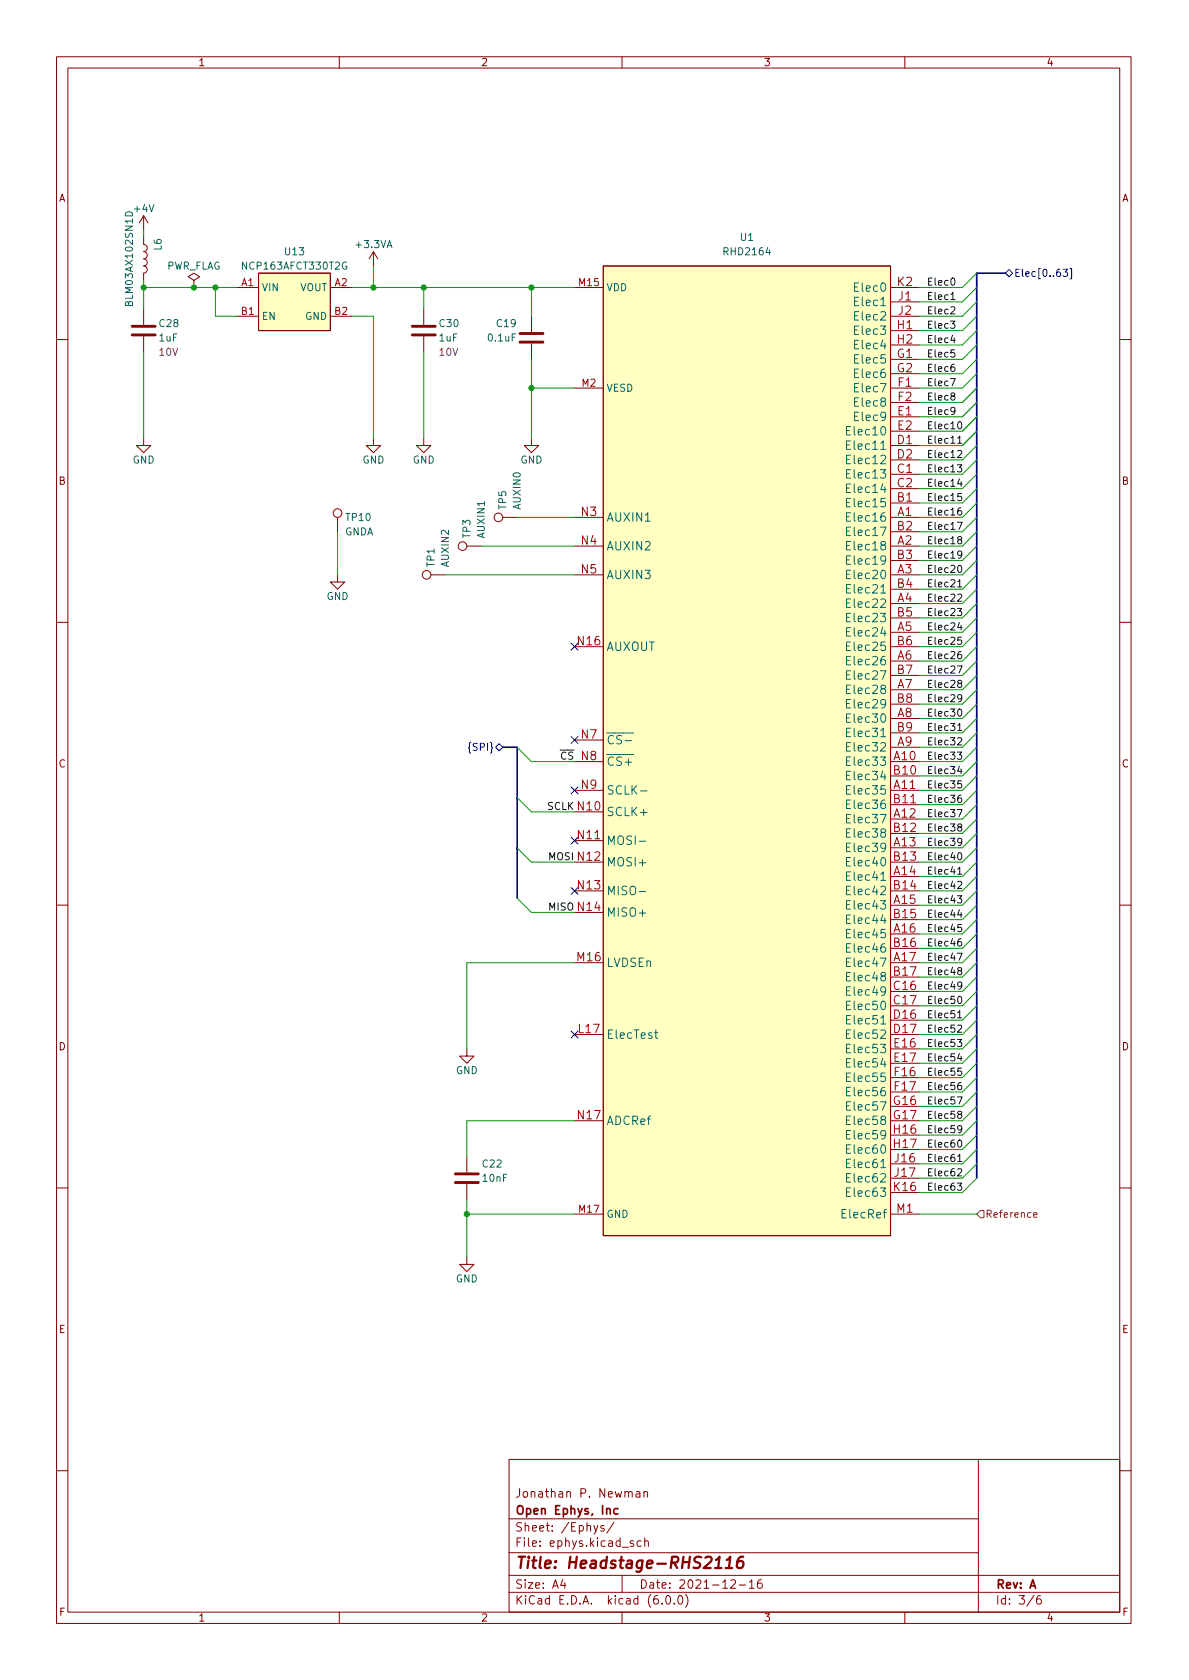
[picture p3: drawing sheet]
<svg xmlns="http://www.w3.org/2000/svg" width="210mm" height="297mm" viewBox="0 0 210 297" stroke-linecap="round" stroke-linejoin="round" font-family="sans-serif">
<g fill="none" stroke="#840000" stroke-width=".18">
<path d="M10 10h190v277h-190zM12 12h186v273h-186zM60 10v2M110 10v2M160 10v2M25.4 38.1v2.6M25.4 38.1l-.8 1.3M25.4 38.1l.8 1.3M25.4 41.9v1.3a.64 .64 0 0 1 .6 .7 .64 .64 0 0 1-.6 .6 .64 .64 0 0 1 .6 .6 .64 .64 0 0 1-.6 .7 .64 .64 0 0 1 .6 .6 .64 .64 0 0 1-.6 .6 .64 .64 0 0 1 .6 .7 .64 .64 0 0 1-.6 .6v1.3M25.4 54.6v2.8M25.4 59.5v2.8M34.3 49.6l-1-.7 1-.6 1 .6-1 .7v1.2"/>
<path d="M34.3 50.8h.1M41.9 50.8h3.8M41.9 55.9h3.8M45.7 48.3h12.7v10.2h-12.7zM58.4 50.8h3.8M58.4 55.9h3.8M66 44.5l-.7 1.3M66 44.5v2.5M66 44.5l.8 1.3M74.9 54.6v2.8M74.9 59.5v2.8M94 55.9v2.8"/>
<path d="M101.6 50.8h5.1M106.7 47h50.8v171.5h-50.8zM157.5 50.8h5.1M157.5 55.9h5.1M157.5 58.5h5.1M157.5 53.4h5.1M10 60h2M25.4 77.5v1.3h1.3l-1.3 1.2-1.3-1.2h1.3M66 77.5v1.3h1.3l-1.3 1.2-1.2-1.2h1.2M74.9 77.5v1.3h1.3l-1.3 1.2-1.2-1.2h1.2M94 77.5v1.3h1.2l-1.2 1.2-1.3-1.2h1.3M94 60.7v2.8"/>
<path d="M101.6 68.6h5.1M157.5 78.8h5.1M157.5 73.7h5.1M157.5 76.2h5.1M157.5 68.6h5.1M157.5 71.2h5.1M157.5 63.5h5.1M157.5 66.1h5.1M157.5 61h5.1M198 60h2M59.7 91.5v2.5M82.5 96.6h2.6"/>
<path d="M88.9 91.5h2.5M101.6 96.6h5.1M101.6 91.5h5.1M157.5 96.6h5.1M157.5 91.5h5.1M157.5 88.9h5.1M157.5 94h5.1M157.5 99.1h5.1M157.5 83.9h5.1M157.5 86.4h5.1M157.5 81.3h5.1M10 110h2"/>
<path d="M59.7 101.6v1.3h-1.3l1.3 1.3 1.3-1.3h-1.3M76.2 101.6h2.5M101.6 101.6h5.1M101.6 114.3h5.1M157.5 101.6h5.1M157.5 106.7h5.1M157.5 111.8h5.1M157.5 116.9h5.1M157.5 104.2h5.1M157.5 109.3h5.1M157.5 114.3h5.1M157.5 119.4h5.1"/>
<path d="M198 110h2M101.6 134.7h5.1M101.6 139.7h5.1M101.6 130.8h5.1M157.5 134.7h5.1M157.5 139.7h5.1M157.5 122h5.1M157.5 127h5.1M157.5 132.1h5.1M157.5 137.2h5.1M157.5 124.5h5.1M157.5 129.6h5.1"/>
<path d="M101.6 152.4h5.1M101.6 157.5h5.1M101.6 143.5h5.1M101.6 148.6h5.1M157.5 144.8h5.1M157.5 149.9h5.1M157.5 155h5.1M157.5 142.3h5.1M157.5 147.4h5.1M157.5 152.4h5.1M157.5 157.5h5.1M10 160h2"/>
<path d="M101.6 170.2h5.1M101.6 161.3h5.1M157.5 160.1h5.1M157.5 165.1h5.1M157.5 170.2h5.1M157.5 162.6h5.1M157.5 167.7h5.1M157.5 172.8h5.1M157.5 175.3h5.1M157.5 177.8h5.1M198 160h2M82.5 185.5v1.2h1.3l-1.3 1.3-1.2-1.3h1.2"/>
<path d="M101.6 182.9h5.1M101.6 198.2h5.1M157.5 180.4h5.1M157.5 182.9h5.1M157.5 185.5h5.1M157.5 188h5.1M157.5 190.5h5.1M157.5 193.1h5.1M157.5 195.6h5.1M157.5 198.2h5.1M10 210h2M82.5 204.5v2.8"/>
<path d="M82.5 209.3v2.8M101.6 214.7h5.1M157.5 200.7h5.1M157.5 203.2h5.1M157.5 205.8h5.1M157.5 208.3h5.1M157.5 210.9h5.1M157.5 214.7h5.1M198 210h2M82.5 222.3v1.3h1.3l-1.3 1.2-1.2-1.2h1.2M90 258h108v27h-108zM173 258v27"/>
<path d="M10 260h2M90 278.5h108M90 274.5h83M90 268.5h83M99.5 279.2l-.3 1.1h.9M99.9 279.8v1M105 269.7l.4 1M105.7 269.7l-.5 1.4-.2 .1M106.8 269.8l-.4-.1-.2 .2 .1 .2 .5 .2v.3h-.6M108.6 269.1l-1.3 2M110 278.5v3M111.2 263.9l.2-.2 .3 .1 .1 .9"/>
<path d="M112 272.5l-.3-.1-.3 .2 .1 .2 .5 .2v.3h-.6M112.5 263.8h.6l.1 .9M113.2 264.1h-.5a.29 .29 0 0 0-.3 .3 .29 .29 0 0 0 .3 .3l.5-.1M113.4 272.5l-.5-.1-.2 .3v.4l.1 .2h.6M113.9 263.9l.2-.2 .3 .1 .1 .9M113.9 263.7v1M114 272.6l.2-.2 .4 .1 .1 .9M114 271.9v1.5M129.2 279.5l.6-.2 .2 .2 .1 .2-.9 1.1h.9M132.5 279.7l.4-.4v1.5M134.7 279.3a.59 .59 0 0 0-.8 .7v.5l.2 .2 .4 .1 .2-.1 .1-.5-.1-.2-.5-.1-.3 .3M198 260h2"/>
<path d="M60 285v2M90 281.5h108M110 285v2M117.1 283.5v.1M117.9 282.2l.2-.1a.81 .81 0 0 1 .6 .6 .81 .81 0 0 1-.3 .8l-.2 .1a.81 .81 0 0 1-.6-.6 .81 .81 0 0 1 .3-.8zM119.2 283.5v.1M120.1 282.2l.1-.1a.81 .81 0 0 1 .6 .6 .81 .81 0 0 1-.3 .8l-.1 .1a.81 .81 0 0 1-.6-.6 .81 .81 0 0 1 .3-.8zM121.2 281.9a1.72 1.72 0 0 1 0 2.3M130.7 280.2h1.2M132.5 280.8h.9M160 285v2M182.9 282l-1.3 2"/>
<path d="M184 282.1a.59 .59 0 0 0-.7 .7v.5l.1 .2 .5 .1 .2-.1 .1-.5-.2-.2-.4-.1-.3 .3"/>
<circle cx="59.7" cy="90.7" r=".76"/>
<circle cx="81.8" cy="96.6" r=".76"/>
<circle cx="88.1" cy="91.5" r=".76"/>
<circle cx="75.4" cy="101.6" r=".76"/>
</g>
<path d="M126.4 277.2h1.2M126.6 275.8l.6-.6-.2 2M128.3 277.2h1.2M128.5 275.8l.6-.6-.2 2M131.4 275.2a.91 .91 0 0 0-1 .9l-.1 .8 .1 .2a.66 .66 0 0 0 1-.2l.1-.5-.2-.3a.66 .66 0 0 0-1 .3" fill="none" stroke="#840000" stroke-width=".4"/>
<path d="M109.3 266.8l-.5-.1-.2 .3v.4l.1 .2h.6" fill="none" stroke="#840000" stroke-width=".3"/>
<path d="M23.4 59.2h4M23.4 57.7h4M72.9 59.2h4.1M72.9 57.7h4.1M91.9 59h4.1M91.9 60.5h4.1M80.5 209.1h4.1M80.5 207.6h4.1" fill="none" stroke="#840000" stroke-width=".51"/>
<g fill="#ffffc2" stroke="#ffffc2" stroke-width=".18">
<path d="M45.7 48.3h12.7v10.2h-12.7z"/>
<path d="M106.7 47h50.8v171.5h-50.8z"/>
</g>
<g fill="none" stroke="#006464" stroke-width=".18">
<path d="M22.2 37.7a.68 .68 0 0 1 .8-.2 .68 .68 0 0 1 .4 .7h-1.2zM149.7 78.7h.5M149.7 76.1h.5M150.4 78h-.7v1.5h.7M150.4 75.4h-.7v1.5h.7M149.7 91.4h.5M149.7 96.4h.5M149.7 88.8h.5M149.7 93.9h.5M149.7 99h.5M149.7 83.7h.5M149.7 86.3h.5"/>
<path d="M149.7 81.2h.5M150.4 90.7h-.7v1.5h.7M150.4 95.7h-.7v1.5h.7M150.4 88.1h-.7v1.5h.7M150.4 93.2h-.7v1.5h.7M150.4 98.3h-.7v1.5h.7M150.4 83h-.7v1.5h.7M150.4 85.6h-.7v1.5h.7M150.4 80.5h-.7v1.5h.7M149.7 101.5h.5M149.7 106.6h.5M149.7 111.7h.5"/>
<path d="M149.7 116.8h.5M149.7 104.1h.5M149.7 109.1h.5M149.7 114.2h.5M149.7 119.3h.5M150.4 100.8h-.7v1.5h.7M150.4 105.9h-.7v1.5h.7M150.4 111h-.7v1.5h.7M150.4 116.1h-.7v1.5h.7M150.4 103.4h-.7v1.5h.7M150.4 108.4h-.7v1.5h.7M150.4 113.5h-.7v1.5h.7"/>
<path d="M150.4 118.6h-.7v1.5h.7M113.3 139.8h1.1M149.7 134.5h.5M149.7 139.6h.5M149.7 121.8h.5M149.7 126.9h.5M149.7 132h.5M149.7 137.1h.5M149.7 124.4h.5M149.7 129.5h.5M150.4 133.8h-.7v1.5h.7M150.4 138.9h-.7v1.5h.7"/>
<path d="M150.4 121.1h-.7v1.5h.7M150.4 126.2h-.7v1.5h.7M150.4 131.3h-.7v1.5h.7M150.4 136.4h-.7v1.5h.7M150.4 123.7h-.7v1.5h.7M150.4 128.8h-.7v1.5h.7M113 148.7h1.2M113 157.6h1.2M149.7 144.7h.5M149.7 149.8h.5M149.7 154.9h.5M149.7 159.9h.5"/>
<path d="M149.7 142.2h.5M149.7 147.2h.5M149.7 152.3h.5M149.7 157.4h.5M150.4 144h-.7v1.5h.7M150.4 149.1h-.7v1.5h.7M150.4 154.2h-.7v1.5h.7M150.4 159.2h-.7v1.5h.7M150.4 141.5h-.7v1.5h.7M150.4 146.5h-.7v1.5h.7M150.4 151.6h-.7v1.5h.7M150.4 156.7h-.7v1.5h.7"/>
<path d="M149.7 165h.5M149.7 170.1h.5M149.7 162.5h.5M149.7 167.6h.5M149.7 172.6h.5M149.7 175.2h.5M149.7 177.7h.5M150.4 164.3h-.7v1.5h.7M150.4 169.4h-.7v1.5h.7M150.4 161.8h-.7v1.5h.7M150.4 166.9h-.7v1.5h.7M150.4 171.9h-.7v1.5h.7"/>
<path d="M150.4 174.5h-.7v1.5h.7M150.4 177h-.7v1.5h.7M150.4 179.6h-.7v1.5h.7M115.8 182.6h.5M116 182.1v1.3l.3 .2M149.7 180.3h.5M149.7 182.8h.5M149.7 185.3h.5M149.7 187.9h.5M149.7 190.4h.5M149.7 193h.5M149.7 195.5h.5"/>
<path d="M149.7 198h.5M150.4 182.1h-.7v1.5h.7M150.4 184.6h-.7v1.5h.7M150.4 187.2h-.7v1.5h.7M150.4 189.7h-.7v1.5h.7M150.4 192.3h-.7v1.5h.7M150.4 194.8h-.7v1.5h.7M150.4 197.3h-.7v1.5h.7M150.4 199.9h-.7v1.5h.7M149.7 200.6h.5M149.7 203.1h.5M149.7 205.7h.5"/>
<path d="M149.7 208.2h.5M149.7 210.7h.5M150.4 202.4h-.7v1.5h.7M150.4 205h-.7v1.5h.7M150.4 207.5h-.7v1.5h.7M150.4 210h-.7v1.5h.7"/>
</g>
<path d="M173.4 214h.6v1.3h-.6l-.7-.6zM182.8 214.8l.6-.1-.1-.2-.3-.1-.2 .2v.6h.5" fill="none" stroke="#725600" stroke-width=".18"/>
<g fill="none" stroke="#000084" stroke-width=".18">
<path d="M177.8 48.3l.6-.6 .7 .6-.7 .6zM188 47.6h.8l-.5 .5 .4 .1v.6l-.2 .1-.5-.1M189.2 47.5h.3v1.8h-.3M101 113.7l1.2 1.2M102.2 113.7l-1.2 1.2M87.6 132.1l.7-.6 .6 .6-.6 .7zM101 130.2l1.2 1.3M101 139.1l1.2 1.2M102.2 130.2l-1.2 1.3M102.2 139.1l-1.2 1.2M101 156.9l1.2 1.2M101 148l1.2 1.2"/>
<path d="M102.2 156.9l-1.2 1.2M102.2 148l-1.2 1.2M101 182.3l1.2 1.2M102.2 182.3l-1.2 1.2"/>
</g>
<g fill="none" stroke="#0f0f0f" stroke-width=".18">
<path d="M168.1 56.8h.8l-.5 .5 .4 .1v.5l-.2 .1-.5-.1M168.1 54.4l.5-.2 .3 .4-.8 .9h.8M168.1 53h.8M168.3 49.3l.1-.1a.68 .68 0 0 1 .5 .6 .68 .68 0 0 1-.5 .6l-.1-.1-.2-.4zM168.4 59.3l-.3 .9h.8M168.1 66.9h.8l-.5 1.3M168.4 70l-.3-.2 .1-.2 .2-.1h.3l.2 .2-.1 .2-.5 .2-.2 .2v.2l.3 .2h.2l.3-.2v-.2l-.3-.3M168.7 64.4l-.3 .1a.86 .86 0 0 0 0 1.2l.4-.2 .1-.4-.3-.2h-.2l-.3 .2M168.8 61.9h-.6l-.1 .6 .2-.2 .4 .1 .2 .2-.1 .4-.2 .1-.5-.1M168.9 72.6l-.3 .2h-.2l-.3-.2 .2-.5 .3-.1 .2 .1a.84 .84 0 0 1-.3 1.2h-.2M169.3 79.8l.5-.2 .3 .4-.8 .9h.8M169.3 77.5l.4-.4v1.3"/>
<path d="M169.3 78.4h.8M169.5 74.7l.2-.1a.68 .68 0 0 1 .4 .6 .68 .68 0 0 1-.4 .6l-.2-.1-.2-.4zM169.3 92.3h.8l-.5 1.3M169.3 82.2h.8l-.4 .5 .3 .1v.5l-.2 .1-.5-.1M169.6 95.4l-.3-.2 .1-.2 .2-.1h.4l.1 .2-.1 .2-.5 .2-.2 .2v.2l.3 .2h.2l.3-.2-.1-.4-.2-.1M169.7 84.7l-.4 .9h.8M170 89.8l-.4 .1a.85 .85 0 0 0 0 1.2l.4-.2 .1-.4-.3-.2h-.2l-.3 .2M170 85.1v.9M170 87.3h-.6l-.1 .6 .2-.2 .5 .1 .1 .2-.1 .4-.2 .1-.5-.1M170.1 98l-.3 .2h-.2l-.3-.2 .2-.5 .3-.1 .2 .1a.84 .84 0 0 1-.3 1.2h-.2M169.3 117.7h.8l-.5 1.3M169.3 107.6h.8l-.4 .5 .3 .1v.5l-.2 .1-.5-.1"/>
<path d="M169.3 102.9l.4-.4v1.3M169.3 105.2l.5-.2 .3 .4-.8 .9h.8M169.3 103.8h.8M169.5 100.1l.2-.1a.68 .68 0 0 1 .4 .6 .68 .68 0 0 1-.4 .6l-.2-.1-.2-.4zM169.7 110.1l-.4 .9h.8M170 115.2l-.4 .1a.85 .85 0 0 0 0 1.2l.4-.2 .1-.4-.3-.2h-.2l-.3 .2M170 110.5v.9M170 112.7h-.6l-.1 .6 .2-.2 .5 .1 .1 .2-.1 .4-.2 .1-.5-.1M169.3 133h.8l-.4 .5 .3 .1v.5l-.2 .1-.5-.1M169.3 128.3l.4-.4v1.3M169.3 130.6l.5-.2 .3 .4-.8 .9h.8M169.3 129.2h.8"/>
<path d="M169.5 125.5l.2-.1a.68 .68 0 0 1 .4 .6 .68 .68 0 0 1-.4 .6l-.2-.1-.2-.4zM169.6 120.8l-.3-.2 .1-.2 .2-.1h.4l.1 .2-.1 .2-.5 .2-.2 .2v.2l.3 .2h.2l.3-.2-.1-.4-.2-.1M169.7 135.5l-.4 .9h.8M170 135.9v.9M170 138.1h-.6l-.1 .6 .2-.2 .5 .1 .1 .2-.1 .4-.2 .1-.5-.1M170.1 123.4l-.3 .2h-.2l-.3-.2 .2-.5 .3-.1 .2 .1a.84 .84 0 0 1-.3 1.2h-.2M169.3 143.1h.8l-.5 1.3M169.3 158.4h.8l-.4 .5 .3 .1v.5l-.2 .1-.5-.1M169.3 156l.5-.2 .3 .4-.8 .9h.8M169.3 153.7l.4-.4v1.3M169.3 154.6h.8M169.5 150.8h.2a.68 .68 0 0 1 .4 .6 .68 .68 0 0 1-.4 .6 .84 .84 0 0 1-.2-1.2z"/>
<path d="M169.6 146.2l-.3-.2 .1-.2 .2-.1h.4l.1 .2-.1 .2-.5 .2-.2 .2v.2l.3 .2h.2l.3-.2-.1-.4-.2-.1M170 140.6l-.4 .1a.85 .85 0 0 0 0 1.2l.4-.2 .1-.4-.3-.2h-.2l-.3 .2M170.1 148.8l-.3 .2h-.2l-.3-.2 .2-.5 .3-.1 .2 .1a.84 .84 0 0 1-.3 1.2h-.2M169.3 168.5h.8l-.5 1.3M169.3 179.1l.4-.4v1.3M169.3 180h.8M169.5 176.2h.2a.68 .68 0 0 1 .4 .6 .68 .68 0 0 1-.4 .6 .84 .84 0 0 1-.2-1.2zM169.6 171.6l-.3-.2 .1-.2 .2-.1h.4l.1 .2-.1 .2-.5 .2-.2 .2v.2l.3 .2h.2l.3-.2-.1-.4-.2-.1M169.7 160.9l-.4 .9h.8M170 166l-.4 .1a.85 .85 0 0 0 0 1.2l.4-.2 .1-.4-.3-.2h-.2l-.3 .2M170 161.3v.9M170 163.5h-.6l-.1 .6 .2-.2 .5 .1 .1 .2-.1 .4-.2 .1-.5-.1"/>
<path d="M170.1 174.2l-.3 .2h-.2l-.3-.2 .2-.5 .3-.1 .2 .1a.84 .84 0 0 1-.3 1.2h-.2M169.3 183.8h.8l-.4 .5 .3 .1v.5l-.2 .1-.5-.1M169.3 193.9h.8l-.5 1.3M169.3 181.4l.5-.2 .3 .4-.8 .9h.8M169.6 197l-.3-.2 .1-.2 .2-.1h.4l.1 .2-.1 .2-.5 .2-.2 .2v.2l.3 .2h.2l.3-.2-.1-.4-.2-.1M169.7 186.3l-.4 .9h.8M170 191.4l-.4 .1a.85 .85 0 0 0 0 1.2l.4-.2 .1-.4-.3-.2h-.2l-.3 .2M170 186.7v.9M170 188.9h-.6l-.1 .6 .2-.2 .5 .1 .1 .2-.1 .4-.2 .1-.5-.1M170.1 199.6l-.3 .2h-.2l-.3-.2 .2-.5 .3-.1 .2 .1a.84 .84 0 0 1-.3 1.2h-.2M169.3 209.2h.8l-.4 .5 .3 .1v.5l-.2 .1-.5-.1M169.3 206.8l.5-.2 .3 .4-.8 .9h.8"/>
<path d="M169.3 204.5l.4-.4v1.3M169.3 205.4h.8M169.5 201.6h.2a.68 .68 0 0 1 .4 .6 .68 .68 0 0 1-.4 .6 .84 .84 0 0 1-.2-1.2z"/>
</g>
<path d="M177.8 48.3h-5.1v160M88.9 132.1h2.5v26.7" fill="none" stroke="#000084" stroke-width=".3"/>
<g fill="none" stroke="#009600" stroke-width=".18">
<path d="M25.4 50.8h16.5M25.4 40.7v1.2M25.4 49.6v5M38.1 50.8v5.1h3.8M62.2 50.8h39.4M62.2 55.9h3.8v21.6M66 47v3.8M74.9 50.8v3.8M94 50.8v5.1M172.7 50.8l-2.5 2.6h-7.6M172.7 48.3l-2.5 2.5h-7.6M172.7 53.4l-2.5 2.5h-7.6"/>
<path d="M172.7 55.9l-2.5 2.6h-7.6M172.7 58.5l-2.5 2.5h-7.6M25.4 62.3v15.2M74.9 62.3v15.2M94 68.6h7.6M94 63.5v14M172.7 66.1l-2.5 2.5h-7.6M172.7 68.6l-2.5 2.6h-7.6M172.7 71.2l-2.5 2.5h-7.6M172.7 73.7l-2.5 2.5h-7.6M172.7 78.8l-2.5 2.5h-7.6M172.7 76.2l-2.5 2.6h-7.6"/>
<path d="M172.7 61l-2.5 2.5h-7.6M172.7 63.5l-2.5 2.6h-7.6M59.7 94v7.6M85.1 96.6h16.5M91.4 91.5h10.2M172.7 99.1l-2.5 2.5h-7.6M172.7 83.9l-2.5 2.5h-7.6M172.7 81.3l-2.5 2.6h-7.6M172.7 86.4l-2.5 2.5h-7.6M172.7 88.9l-2.5 2.6h-7.6M172.7 94l-2.5 2.6h-7.6M172.7 91.5l-2.5 2.5h-7.6"/>
<path d="M172.7 96.6l-2.5 2.5h-7.6M78.7 101.6h22.9M172.7 109.3l-2.5 2.5h-7.6M172.7 101.6l-2.5 2.6h-7.6M172.7 111.8l-2.5 2.5h-7.6M172.7 104.2l-2.5 2.5h-7.6M172.7 106.7l-2.5 2.6h-7.6M172.7 119.4l-2.5 2.6h-7.6M172.7 114.3l-2.5 2.6h-7.6M172.7 116.9l-2.5 2.5h-7.6M91.4 132.1l2.6 2.6h7.6M172.7 127l-2.5 2.6h-7.6"/>
<path d="M172.7 132.1l-2.5 2.6h-7.6M172.7 139.7l-2.5 2.6h-7.6M172.7 137.2l-2.5 2.5h-7.6M172.7 134.7l-2.5 2.5h-7.6M172.7 129.6l-2.5 2.5h-7.6M172.7 124.5l-2.5 2.5h-7.6M172.7 122l-2.5 2.5h-7.6M91.4 149.9l2.6 2.5h7.6M91.4 141l2.6 2.5h7.6M91.4 158.8l2.6 2.5h7.6M172.7 142.3l-2.5 2.5h-7.6M172.7 144.8l-2.5 2.6h-7.6"/>
<path d="M172.7 149.9l-2.5 2.5h-7.6M172.7 147.4l-2.5 2.5h-7.6M172.7 157.5l-2.5 2.6h-7.6M172.7 155l-2.5 2.5h-7.6M172.7 152.4l-2.5 2.6h-7.6M101.6 170.2h-19.1v15.3M172.7 162.6l-2.5 2.5h-7.6M172.7 160.1l-2.5 2.5h-7.6M172.7 165.1l-2.5 2.6h-7.6M172.7 167.7l-2.5 2.5h-7.6M172.7 177.8l-2.5 2.6h-7.6M172.7 175.3l-2.5 2.5h-7.6"/>
<path d="M172.7 170.2l-2.5 2.6h-7.6M172.7 172.8l-2.5 2.5h-7.6M101.6 198.2h-19.1v6.3M172.7 195.6l-2.5 2.6h-7.6M172.7 182.9l-2.5 2.6h-7.6M172.7 180.4l-2.5 2.5h-7.6M172.7 185.5l-2.5 2.5h-7.6M172.7 190.5l-2.5 2.6h-7.6M172.7 188l-2.5 2.5h-7.6M172.7 198.2l-2.5 2.5h-7.6M172.7 193.1l-2.5 2.5h-7.6M82.5 212.1v10.2"/>
<path d="M82.5 214.7h19.1M162.6 214.7h10.1M172.7 200.7l-2.5 2.5h-7.6M172.7 205.8l-2.5 2.5h-7.6M172.7 208.3l-2.5 2.6h-7.6M172.7 203.2l-2.5 2.6h-7.6"/>
</g>
<g fill="#009600" stroke="#009600" stroke-width=".18">
<circle cx="94" cy="68.6" r=".46"/>
<circle cx="94" cy="50.8" r=".46"/>
<circle cx="34.3" cy="50.8" r=".46"/>
<circle cx="38.1" cy="50.8" r=".46"/>
<circle cx="66" cy="50.8" r=".46"/>
<circle cx="74.9" cy="50.8" r=".46"/>
<circle cx="25.4" cy="50.8" r=".46"/>
<circle cx="82.5" cy="214.7" r=".46"/>
</g>
<text font-size="2.8" fill="#840000" x="91" y="277.3">Title: Headstage-RHS2116</text>
<g font-size="2.1" fill="#006464">
<text x="151.5" y="51.6">Elec0</text>
<text x="151.5" y="59.2">Elec3</text>
<text x="151.5" y="54.1">Elec1</text>
<text x="151.5" y="56.7">Elec2</text>
<text x="151.5" y="64.3">Elec5</text>
<text x="151.5" y="61.7">Elec4</text>
<text x="151.5" y="69.4">Elec7</text>
<text x="151.5" y="71.9">Elec8</text>
<text x="151.5" y="66.8">Elec6</text>
<text x="150.4" y="77">Elec10</text>
<text x="151.5" y="74.4">Elec9</text>
<text x="150.4" y="79.5">Elec11</text>
<text x="150.4" y="82.1">Elec12</text>
<text x="150.4" y="89.7">Elec15</text>
<text x="150.4" y="84.6">Elec13</text>
<text x="150.4" y="87.1">Elec14</text>
<text x="107.2" y="92.2">AUXIN1</text>
<text x="150.4" y="92.2">Elec16</text>
<text x="150.4" y="94.8">Elec17</text>
<text x="107.2" y="97.3">AUXIN2</text>
<text x="150.4" y="97.3">Elec18</text>
<text x="150.4" y="99.8">Elec19</text>
<text x="107.2" y="102.4">AUXIN3</text>
<text x="150.4" y="102.4">Elec20</text>
<text x="150.4" y="107.5">Elec22</text>
<text x="150.4" y="104.9">Elec21</text>
<text x="150.4" y="112.5">Elec24</text>
<text x="150.4" y="110">Elec23</text>
<text x="107.2" y="115.1">AUXOUT</text>
<text x="150.4" y="117.6">Elec26</text>
<text x="150.4" y="115.1">Elec25</text>
<text x="150.4" y="122.7">Elec28</text>
<text x="150.4" y="120.2">Elec27</text>
<text x="150.4" y="125.2">Elec29</text>
<text x="107.2" y="131.6">~{CS-}</text>
<text x="150.4" y="127.8">Elec30</text>
<text x="150.4" y="130.3">Elec31</text>
<text x="107.2" y="135.4">~{CS+}</text>
<text x="150.4" y="135.4">Elec33</text>
<text x="150.4" y="132.9">Elec32</text>
<text x="150.4" y="137.9">Elec34</text>
<text x="107.2" y="140.5">SCLK-</text>
<text x="150.4" y="140.5">Elec35</text>
<text x="150.4" y="143">Elec36</text>
<text x="107.2" y="144.3">SCLK+</text>
<text x="107.2" y="149.4">MOSI-</text>
<text x="150.4" y="145.6">Elec37</text>
<text x="150.4" y="148.1">Elec38</text>
<text x="107.2" y="153.2">MOSI+</text>
<text x="150.4" y="150.6">Elec39</text>
<text x="150.4" y="155.7">Elec41</text>
<text x="150.4" y="153.2">Elec40</text>
<text x="107.2" y="158.3">MISO-</text>
<text x="150.4" y="160.8">Elec43</text>
<text x="150.4" y="158.3">Elec42</text>
<text x="107.2" y="162.1">MISO+</text>
<text x="150.4" y="165.9">Elec45</text>
<text x="150.4" y="163.3">Elec44</text>
<text x="107.2" y="171">LVDSEn</text>
<text x="150.4" y="171">Elec47</text>
<text x="150.4" y="168.4">Elec46</text>
<text x="150.4" y="173.5">Elec48</text>
<text x="150.4" y="176">Elec49</text>
<text x="150.4" y="178.6">Elec50</text>
<text x="107.2" y="183.7">ElecTest</text>
<text x="150.4" y="181.1">Elec51</text>
<text x="150.4" y="183.7">Elec52</text>
<text x="150.4" y="186.2">Elec53</text>
<text x="150.4" y="188.7">Elec54</text>
<text x="150.4" y="191.3">Elec55</text>
<text x="150.4" y="193.8">Elec56</text>
<text x="150.4" y="196.4">Elec57</text>
<text x="107.2" y="198.9">ADCRef</text>
<text x="150.4" y="198.9">Elec58</text>
<text x="150.4" y="201.4">Elec59</text>
<text x="150.4" y="204">Elec60</text>
<text x="150.4" y="206.5">Elec61</text>
<text x="150.4" y="209.1">Elec62</text>
<text x="149.3" y="215.4">ElecRef</text>
<text x="150.4" y="211.6">Elec63</text>
</g>
<g font-size="2.1" fill="#a90000">
<text x="158.7" y="50.6">K2</text>
<text x="158.9" y="53.1">J1</text>
<text x="158.7" y="58.2">H1</text>
<text x="158.9" y="55.7">J2</text>
<text x="158.6" y="63.3">G1</text>
<text x="158.6" y="65.8">G2</text>
<text x="158.7" y="60.7">H2</text>
<text x="158.8" y="68.4">F1</text>
<text x="158.8" y="70.9">F2</text>
<text x="158.7" y="73.4">E1</text>
<text x="158.7" y="76">E2</text>
<text x="158.7" y="83.6">C1</text>
<text x="158.7" y="78.5">D1</text>
<text x="158.7" y="81.1">D2</text>
<text x="158.7" y="88.7">B1</text>
<text x="158.7" y="86.1">C2</text>
<text x="102.8" y="91.2">N3</text>
<text x="158.7" y="91.2">A1</text>
<text x="158.7" y="93.8">B2</text>
<text x="102.8" y="96.3">N4</text>
<text x="102.8" y="101.4">N5</text>
<text x="158.7" y="96.3">A2</text>
<text x="158.7" y="101.4">A3</text>
<text x="158.7" y="98.8">B3</text>
<text x="158.7" y="106.5">A4</text>
<text x="158.7" y="103.9">B4</text>
<text x="158.7" y="111.5">A5</text>
<text x="158.7" y="109">B5</text>
<text x="102.2" y="114.1">N16</text>
<text x="158.7" y="116.6">A6</text>
<text x="158.7" y="114.1">B6</text>
<text x="158.7" y="119.2">B7</text>
<text x="158.7" y="121.7">A7</text>
<text x="158.7" y="124.2">B8</text>
<text x="102.8" y="130.6">N7</text>
<text x="158.7" y="126.8">A8</text>
<text x="158.7" y="131.9">A9</text>
<text x="158.7" y="129.3">B9</text>
<text x="102.8" y="134.4">N8</text>
<text x="158.1" y="134.4">A10</text>
<text x="158.1" y="136.9">B10</text>
<text x="102.2" y="143.3">N10</text>
<text x="102.8" y="139.5">N9</text>
<text x="158.1" y="139.5">A11</text>
<text x="158.1" y="142">B11</text>
<text x="102.2" y="148.4">N11</text>
<text x="158.1" y="144.6">A12</text>
<text x="158.1" y="149.6">A13</text>
<text x="158.1" y="147.1">B12</text>
<text x="102.2" y="152.2">N12</text>
<text x="158.1" y="154.7">A14</text>
<text x="158.1" y="152.2">B13</text>
<text x="102.2" y="157.3">N13</text>
<text x="102.2" y="161.1">N14</text>
<text x="158.1" y="159.8">A15</text>
<text x="158.1" y="157.3">B14</text>
<text x="158.1" y="164.9">A16</text>
<text x="158.1" y="162.3">B15</text>
<text x="158.1" y="167.4">B16</text>
<text x="102.1" y="170">M16</text>
<text x="158.1" y="170">A17</text>
<text x="158.1" y="172.5">B17</text>
<text x="158.1" y="175">C16</text>
<text x="158.1" y="177.6">C17</text>
<text x="102.3" y="182.7">L17</text>
<text x="158.1" y="180.1">D16</text>
<text x="158.1" y="182.7">D17</text>
<text x="158.2" y="185.2">E16</text>
<text x="158.2" y="187.7">E17</text>
<text x="158.2" y="190.3">F16</text>
<text x="102.2" y="197.9">N17</text>
<text x="158" y="195.4">G16</text>
<text x="158" y="197.9">G17</text>
<text x="158.2" y="192.8">F17</text>
<text x="158.1" y="200.4">H16</text>
<text x="158.1" y="203">H17</text>
<text x="158.3" y="205.5">J16</text>
<text x="158.3" y="208.1">J17</text>
<text x="158.1" y="210.6">K16</text>
<text x="158.6" y="214.4">M1</text>
</g>
<g font-size="2.1" fill="#840000">
<text x="91" y="267.8">Open Ephys, Inc</text>
<text x="91" y="264.8">Jonathan P. Newman</text>
<text x="91" y="273.5">File: ephys.kicad_sch</text>
<text x="91" y="270.8">Sheet: /Ephys/</text>
<text x="91" y="280.9">Size: A4</text>
<text x="113" y="280.9">Date: 2021-12-16</text>
<text x="176" y="280.9">Rev: A</text>
<text x="91" y="283.7">KiCad E.D.A. kicad (6.0.0)</text>
<text x="176" y="283.7">Id: 3/6</text>
</g>
<g font-size="1.8" fill="#840000">
<text x="35" y="11.7">1</text>
<text x="85" y="11.7">2</text>
<text x="135" y="11.7">3</text>
<text x="185" y="11.7">4</text>
<text x="10.3" y="35.7">A</text>
<text x="198.4" y="35.7">A</text>
<text x="10.3" y="85.7">B</text>
<text x="198.4" y="85.7">B</text>
<text x="10.3" y="135.7">C</text>
<text x="198.4" y="135.7">C</text>
<text x="10.3" y="185.7">D</text>
<text x="198.4" y="185.7">D</text>
<text x="10.4" y="235.7">E</text>
<text x="198.4" y="235.7">E</text>
<text x="10.4" y="285.7">F</text>
<text x="35" y="286.7">1</text>
<text x="85" y="286.7">2</text>
<text x="135" y="286.7">3</text>
<text x="185" y="286.7">4</text>
<text x="198.5" y="285.7">F</text>
</g>
<g font-size="1.8" fill="#006464">
<text x="23.8" y="37.5">+4V</text>
<text x="28.6" y="44.2" transform="rotate(-90 28.6 44.2)">L6</text>
<text x="29.3" y="47.7">PWR_FLAG</text>
<text x="43.2" y="47.7">NCP163AFCT330T2G</text>
<text x="50.4" y="45.1">U13</text>
<text x="63.1" y="43.9">+3.3VA</text>
<text x="128.2" y="45.1">RHD2164</text>
<text x="130.9" y="42.6">U1</text>
<text x="23.5" y="53.7" transform="rotate(-90 23.5 53.7)">BLM03AX102SN1D</text>
<text x="46.2" y="51.5">VIN</text>
<text x="53" y="51.5">VOUT</text>
<text x="107.2" y="51.5">VDD</text>
<text x="28.2" y="57.8">C28</text>
<text x="46.2" y="56.6">EN</text>
<text x="54" y="56.6">GND</text>
<text x="77.8" y="57.8">C30</text>
<text x="87.9" y="57.8">C19</text>
<text x="28.2" y="60.4">1uF</text>
<text x="77.7" y="60.4">1uF</text>
<text x="86.4" y="60.4">0.1uF</text>
<text x="107.2" y="69.3">VESD</text>
<text x="23.4" y="82">GND</text>
<text x="64.1" y="82">GND</text>
<text x="73" y="82">GND</text>
<text x="92" y="82">GND</text>
<text x="92.1" y="90" transform="rotate(-90 92.1 90)">AUXIN0</text>
<text x="60.9" y="94.7">GNDA</text>
<text x="61.3" y="92.1">TP10</text>
<text x="83.2" y="95.1" transform="rotate(-90 83.2 95.1)">TP3</text>
<text x="85.7" y="95.1" transform="rotate(-90 85.7 95.1)">AUXIN1</text>
<text x="89.5" y="90" transform="rotate(-90 89.5 90)">TP5</text>
<text x="76.8" y="100.2" transform="rotate(-90 76.8 100.2)">TP1</text>
<text x="79.4" y="100.1" transform="rotate(-90 79.4 100.1)">AUXIN2</text>
<text x="57.7" y="106.1">GND</text>
<text x="80.6" y="189.9">GND</text>
<text x="85.4" y="206.4">C22</text>
<text x="85.4" y="209">10nF</text>
<text x="107.2" y="215.3">GND</text>
<text x="80.6" y="226.7">GND</text>
</g>
<g font-size="1.8" fill="#a90000">
<text x="42.7" y="50.6">A1</text>
<text x="59.2" y="50.6">A2</text>
<text x="102.4" y="50.6">M15</text>
<text x="42.7" y="55.7">B1</text>
<text x="59.2" y="55.7">B2</text>
<text x="102.9" y="68.4">M2</text>
<text x="102.4" y="214.4">M17</text>
</g>
<g font-size="1.8" fill="#0f0f0f">
<text x="163.8" y="53">Elec1</text>
<text x="163.8" y="50.5">Elec0</text>
<text x="163.8" y="55.6">Elec2</text>
<text x="163.8" y="58.1">Elec3</text>
<text x="163.8" y="60.6">Elec4</text>
<text x="163.8" y="63.2">Elec5</text>
<text x="163.8" y="65.7">Elec6</text>
<text x="163.8" y="70.8">Elec8</text>
<text x="163.8" y="68.3">Elec7</text>
<text x="163.8" y="75.9">Elec10</text>
<text x="163.8" y="73.3">Elec9</text>
<text x="163.8" y="81">Elec12</text>
<text x="163.8" y="78.4">Elec11</text>
<text x="163.8" y="83.5">Elec13</text>
<text x="163.8" y="88.6">Elec15</text>
<text x="163.8" y="86">Elec14</text>
<text x="163.8" y="93.7">Elec17</text>
<text x="163.8" y="91.1">Elec16</text>
<text x="163.8" y="98.7">Elec19</text>
<text x="163.8" y="101.3">Elec20</text>
<text x="163.8" y="96.2">Elec18</text>
<text x="163.8" y="103.8">Elec21</text>
<text x="163.8" y="106.4">Elec22</text>
<text x="163.8" y="108.9">Elec23</text>
<text x="163.8" y="111.4">Elec24</text>
<text x="163.8" y="114">Elec25</text>
<text x="163.8" y="116.5">Elec26</text>
<text x="163.8" y="119.1">Elec27</text>
<text x="163.8" y="124.1">Elec29</text>
<text x="163.8" y="121.6">Elec28</text>
<text x="163.8" y="129.2">Elec31</text>
<text x="163.8" y="126.7">Elec30</text>
<text x="163.8" y="131.8">Elec32</text>
<text x="97.8" y="134.3">~{CS}</text>
<text x="163.8" y="134.3">Elec33</text>
<text x="163.8" y="136.8">Elec34</text>
<text x="96.8" y="143.2">SCLK</text>
<text x="163.8" y="139.4">Elec35</text>
<text x="163.8" y="141.9">Elec36</text>
<text x="163.8" y="147">Elec38</text>
<text x="163.8" y="144.5">Elec37</text>
<text x="163.8" y="149.5">Elec39</text>
<text x="97.1" y="152.1">MOSI</text>
<text x="163.8" y="154.6">Elec41</text>
<text x="163.8" y="152.1">Elec40</text>
<text x="97.1" y="161">MISO</text>
<text x="163.8" y="157.2">Elec42</text>
<text x="163.8" y="159.7">Elec43</text>
<text x="163.8" y="164.8">Elec45</text>
<text x="163.8" y="162.2">Elec44</text>
<text x="163.8" y="167.3">Elec46</text>
<text x="163.8" y="172.4">Elec48</text>
<text x="163.8" y="169.9">Elec47</text>
<text x="163.8" y="174.9">Elec49</text>
<text x="163.8" y="177.5">Elec50</text>
<text x="163.8" y="185.1">Elec53</text>
<text x="163.8" y="182.6">Elec52</text>
<text x="163.8" y="180">Elec51</text>
<text x="163.8" y="187.6">Elec54</text>
<text x="163.8" y="190.2">Elec55</text>
<text x="163.8" y="192.7">Elec56</text>
<text x="163.8" y="195.3">Elec57</text>
<text x="163.8" y="197.8">Elec58</text>
<text x="163.8" y="202.9">Elec60</text>
<text x="163.8" y="200.3">Elec59</text>
<text x="163.8" y="208">Elec62</text>
<text x="163.8" y="205.4">Elec61</text>
<text x="163.8" y="210.5">Elec63</text>
</g>
<g font-size="1.8" fill="#000084">
<text x="179.3" y="48.9">Elec[0..63]</text>
<text x="83.2" y="132.8">{SPI}</text>
</g>
<g font-size="1.8" fill="#840084">
<text x="28.2" y="62.9">10V</text>
<text x="77.7" y="62.9">10V</text>
</g>
<text font-size="1.8" fill="#725600" x="174.2" y="215.3">Reference</text>
</svg>
